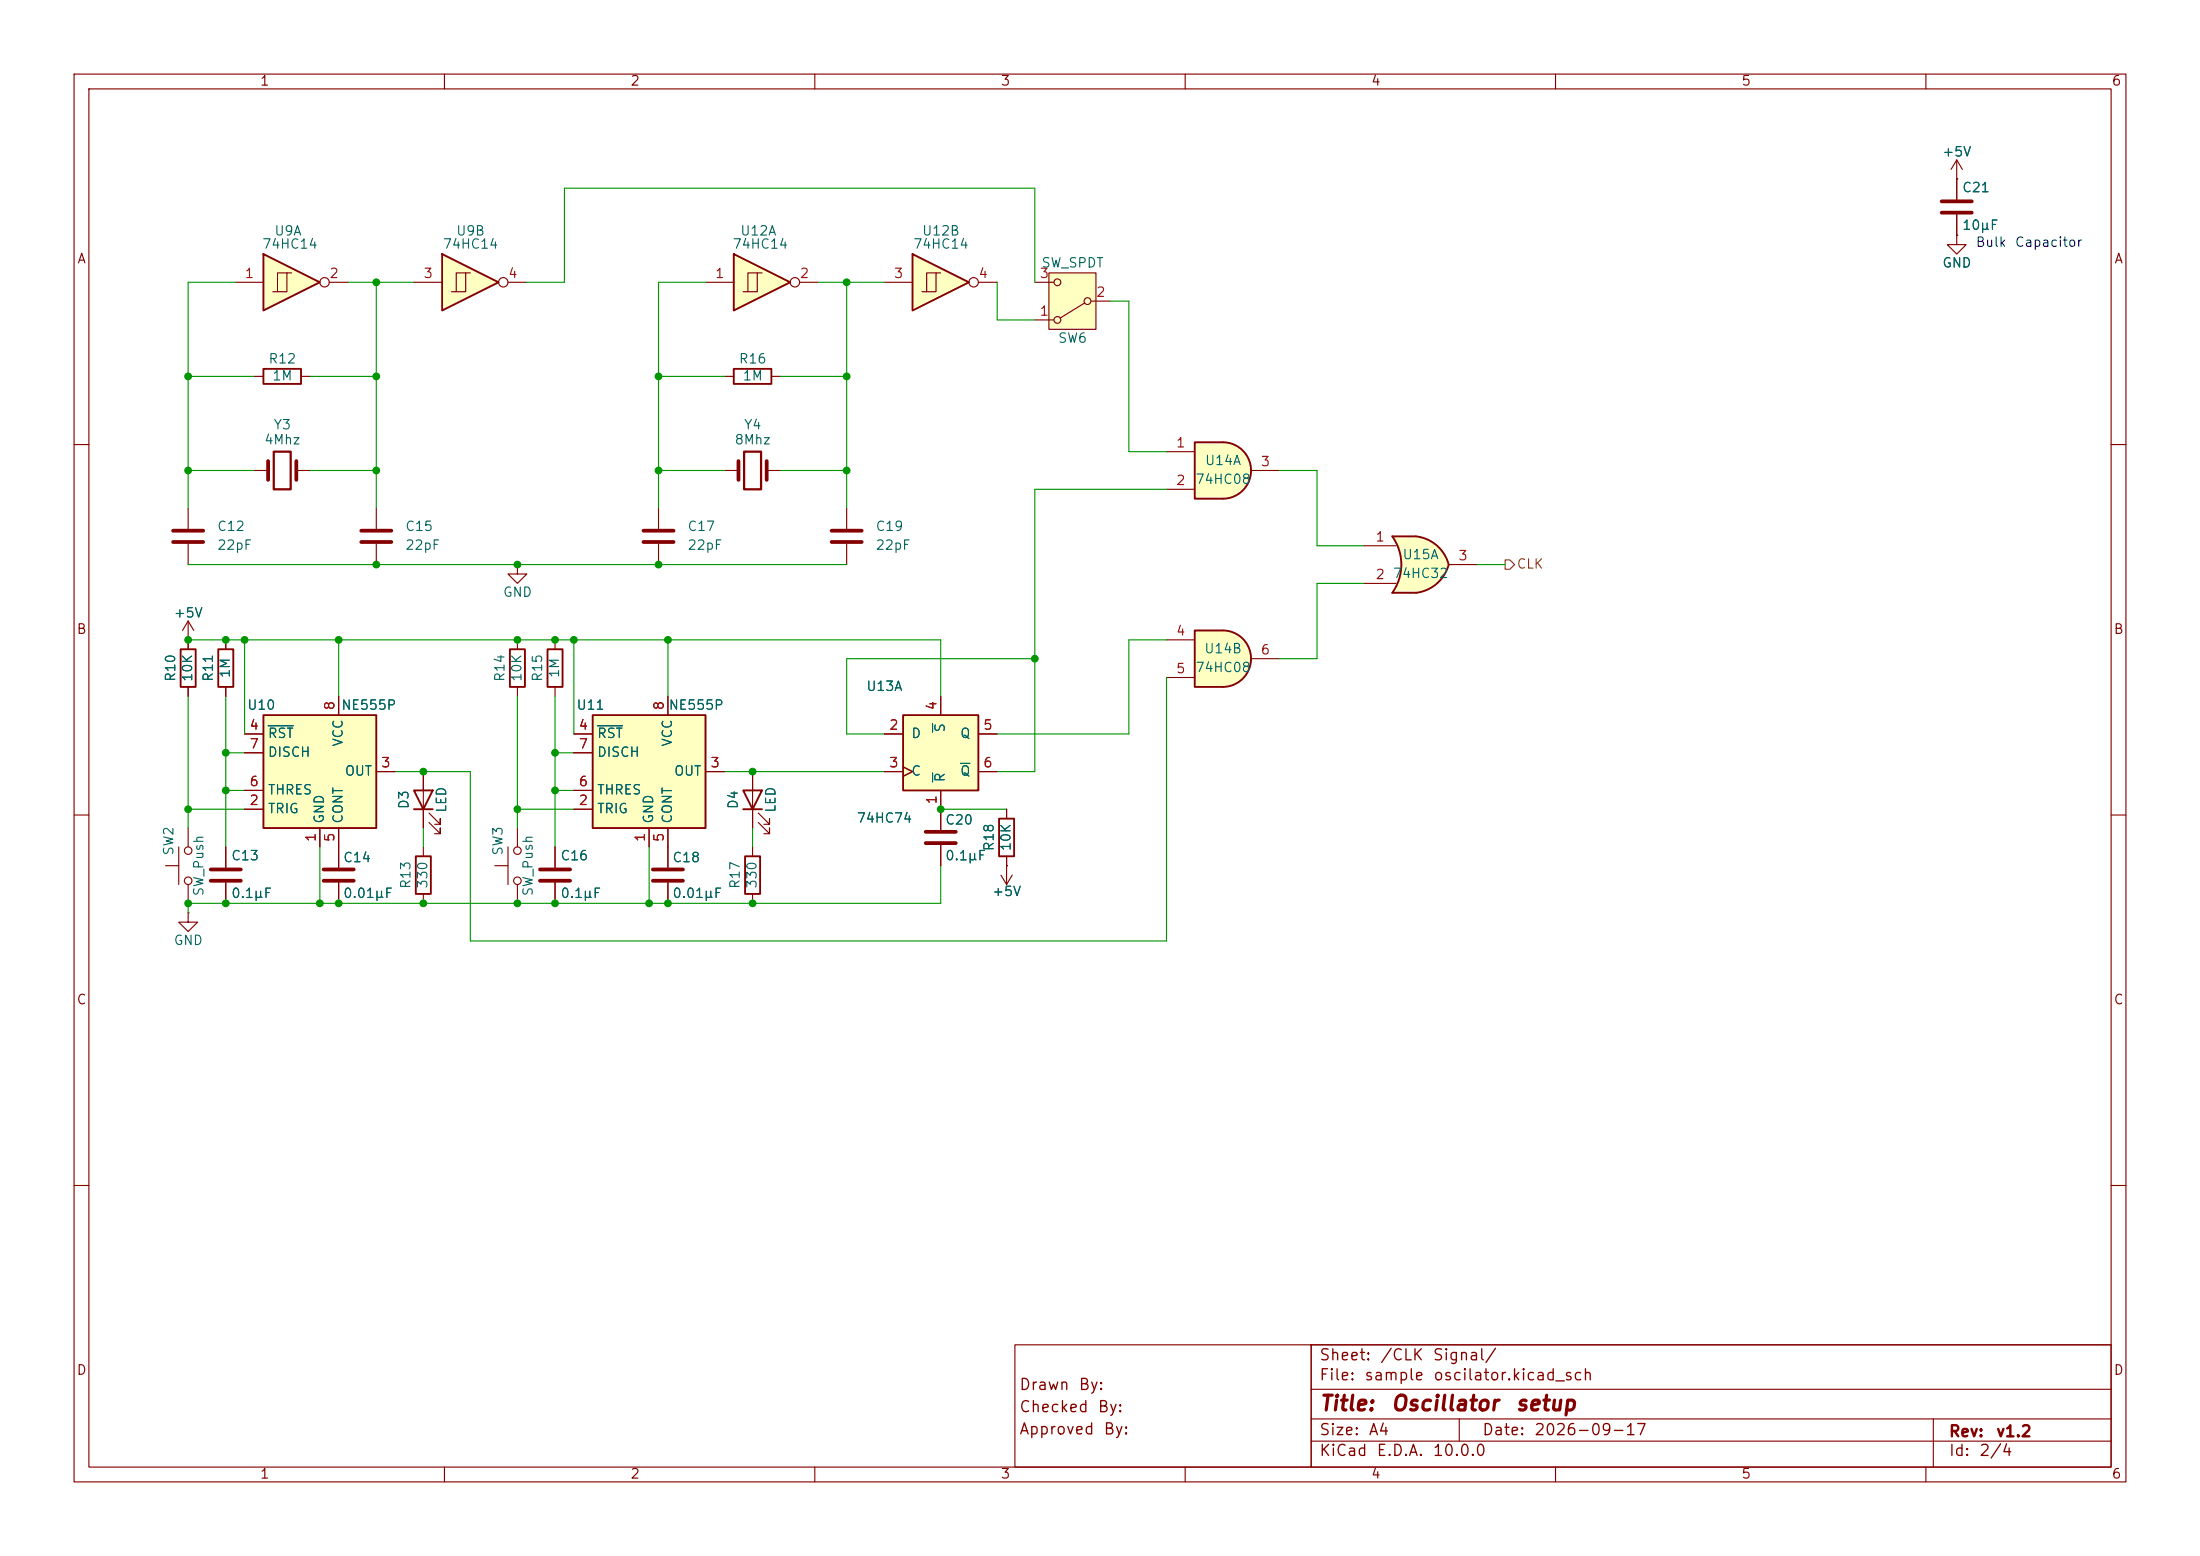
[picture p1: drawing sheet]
<svg xmlns="http://www.w3.org/2000/svg" width="297mm" height="210mm" viewBox="0 0 297 210" stroke-linecap="round" stroke-linejoin="round" font-family="sans-serif">
<g fill="none" stroke="#840000" stroke-width=".15">
<path d="M10 10h277v190h-277zM12 12h273v186h-273zM60 10v2M110 10v2M160 10v2M210 10v2M260 10v2M10 60h2M285 60h2M10 110h2M30.5 114.3v2.8M30.5 119.1v2.8"/>
<path d="M285 110h2M10 160h2M285 160h2M60 198v2M110 198v2M137 181.5h40v16.5h-40zM160 198v2M177 194.5h108M177 191.5h108M177 187.5h108M177 181.5h108M177 181.5h108v16.5h-108z"/>
<path d="M197 191.5v3M210 198v2M260 198v2M261 191.5v6.5"/>
</g>
<path d="M28.4 117.3h4.1M28.4 118.9h4.1" fill="none" stroke="#840000" stroke-width=".51"/>
<path d="M121.9 96.5h10.2v10.2h-10.2z" fill="#ffffc2"/>
<path d="M99.1 49.8h5v2h-5zM121.9 96.5h10.2v10.2h-10.2z" fill="none" stroke="#840000" stroke-width=".25"/>
<g fill="none" stroke="#840000" stroke-width=".15">
<path d="M264.2 24.1h.1M264.2 21.6l-.8 1.3M264.2 21.6l.7 1.3M264.2 21.6v2.5M97.8 50.8h1.3M104.1 50.8h1.3M119.4 99.1h2.5M127 94v2.5M132.1 99.1h2.5M119.4 104.1h2.5M121.9 103.5l1.3 .6-1.3 .7M127 106.7v2.5"/>
<path d="M132.1 104.1h2.5"/>
</g>
<path d="M125.9 97.7v1.1M125.9 104.3v1.2M129.7 103h1.2" fill="none" stroke="#006464" stroke-width=".15"/>
<path d="M188 72.4h3.1M188 80h3.1" fill="none" stroke="#ffffc2" stroke-width=".14"/>
<g fill="#ffffc2" stroke="#ffffc2" stroke-width=".14">
<path d="M190.6 74.8l5 1.4a5.2 5.2 0 0 1-4.4 3.8z"/>
<path d="M191.2 72.4a5.1 5.1 0 0 1 4.4 3.8l-5 1.3z"/>
</g>
<path d="M188 72.4h3.1v7.6h-3.1a6.7 6.7 0 0 0 0-7.6z" fill="#ffffc2"/>
<path d="M191.1 72.4h-3.1a6.6 6.6 0 0 1 0 7.6h3.1M191.2 72.4a5.2 5.2 0 0 1 4.4 3.8 5.2 5.2 0 0 1-4.4 3.8M134.9 110.5h2v5.1h-2z" fill="none" stroke="#840000" stroke-width=".25"/>
<g fill="none" stroke="#840000" stroke-width=".15">
<path d="M264.2 31.8v1.2h1.2l-1.2 1.3-1.3-1.3h1.3M264.2 31.8h.1M264.2 24.1v2.8M264.2 29v2.8M184.1 73.7h4.4M184.1 78.7h4.4M195.6 76.2h3.8M22.4 116.8h1.7M24.1 114.3v5.1M25.4 111.8v2.5M25.4 119.4v2.5M90.2 114.3v2.8"/>
<path d="M90.2 119.1v2.8M135.9 109.2v1.3M135.9 115.6v1.2"/>
<circle cx="25.4" cy="114.8" r=".51"/>
<circle cx="25.4" cy="118.9" r=".51"/>
</g>
<path d="M262.1 27.2h4.1M262.1 28.7h4.1M88.1 117.3h4.1M88.1 118.9h4.1" fill="none" stroke="#840000" stroke-width=".51"/>
<path d="M35.6 96.5h15.2v15.3h-15.2z" fill="#ffffc2"/>
<path d="M35.6 96.5h15.2v15.3h-15.2z" fill="none" stroke="#840000" stroke-width=".25"/>
<path d="M33 99.1h2.6M45.7 94v2.5M33 109.2h2.6M33 106.7h2.6M33 101.6h2.6M43.2 111.8v2.5M45.7 111.8v2.5M50.8 104.1h2.5M127 109.2v2.8M127 114v2.8M25.4 123.2v1.3h1.3l-1.3 1.2-1.3-1.2h1.3M25.4 123.2h.1" fill="none" stroke="#840000" stroke-width=".15"/>
<path d="M36.2 98h3.4" fill="none" stroke="#006464" stroke-width=".15"/>
<path d="M125 112.3h4M125 113.8h4" fill="none" stroke="#840000" stroke-width=".51"/>
<path d="M80 96.5h15.2v15.3h-15.2z" fill="#ffffc2"/>
<path d="M29.5 87.6h2v5.1h-2zM80 96.5h15.2v15.3h-15.2zM100.3 106.7h2.6l-1.3 2.5zM100.3 109.2h2.6M100.6 115.6h2v5.1h-2z" fill="none" stroke="#840000" stroke-width=".25"/>
<g fill="none" stroke="#840000" stroke-width=".15">
<path d="M30.5 86.4v1.2M30.5 92.7v1.3M77.5 99.1h2.5M90.2 94v2.5M77.5 109.2h2.5M77.5 106.7h2.5M77.5 101.6h2.5M87.6 111.8v2.5M90.2 111.8v2.5M95.2 104.1h2.6M101.6 104.1v7.7M101.6 114.3v1.3"/>
<path d="M102.4 111l1.5 1.5v-.7v.7h-.8M102.4 109.7l1.5 1.6v-.8v.8h-.8M101.6 120.7v1.2"/>
</g>
<path d="M80.6 98h3.4" fill="none" stroke="#006464" stroke-width=".15"/>
<path d="M165.1 59.7a3.8 3.8 0 0 1 3.8 3.8 3.8 3.8 0 0 1-3.8 3.8z" fill="#ffffc2" stroke="#ffffc2" stroke-width=".14"/>
<path d="M161.3 59.7h3.8v7.6h-3.8z" fill="#ffffc2"/>
<path d="M161.3 59.7h3.8a3.8 3.8 0 0 1 3.8 3.8 3.8 3.8 0 0 1-3.8 3.8h-3.8z" fill="none" stroke="#840000" stroke-width=".25"/>
<path d="M157.5 61h3.8M157.5 66h3.8M168.9 63.5h3.8" fill="none" stroke="#840000" stroke-width=".15"/>
<path d="M165.1 85.1a3.8 3.8 0 0 1 3.8 3.8 3.8 3.8 0 0 1-3.8 3.8z" fill="#ffffc2" stroke="#ffffc2" stroke-width=".14"/>
<path d="M161.3 85.1h3.8v7.6h-3.8z" fill="#ffffc2"/>
<path d="M24.4 87.6h2v5.1h-2zM161.3 85.1h3.8a3.8 3.8 0 0 1 3.8 3.8 3.8 3.8 0 0 1-3.8 3.8h-3.8z" fill="none" stroke="#840000" stroke-width=".25"/>
<g fill="none" stroke="#840000" stroke-width=".15">
<path d="M114.3 68.6v2.8M114.3 73.4v2.8M25.4 86.4h.1M25.4 83.8l-.8 1.3M25.4 83.8l.8 1.3M25.4 83.8v3.8M25.4 92.7v1.3M157.5 86.4h3.8M157.5 91.4h3.8M168.9 88.9h3.8M135.1 118.1l.8 1.3M135.9 116.8h.1"/>
<path d="M135.9 116.8v2.6M136.7 118.1l-.8 1.3"/>
</g>
<path d="M112.3 71.6h4M112.3 73.2h4" fill="none" stroke="#840000" stroke-width=".51"/>
<path d="M141.6 36.8h6.4v7.7h-6.4z" fill="#ffffc2"/>
<g fill="none" stroke="#840000" stroke-width=".15">
<path d="M139.7 38.1h2.5M141.6 36.8h6.4v7.7h-6.4zM34.3 50.8h1.3M40.6 50.8h1.3M139.7 43.2h2.5M146.4 40.9l-3.3 2M147.3 40.6h2.6M69.8 76.2v1.3h1.3l-1.3 1.2-1.2-1.2h1.2M69.8 76.2h.1M69.8 86.4v1.2M69.8 92.7v1.3M74.9 86.4v1.2"/>
<path d="M74.9 92.7v1.3M45.7 114.3v2.8M45.7 119.1v2.8M57.1 104.1v7.7M57.1 114.3v1.3M57.9 111l1.5 1.5v-.7v.7h-.7M57.9 109.7l1.5 1.6v-.8v.8h-.7M66.8 116.8h1.8M68.6 114.3v5.1M69.8 111.8v2.5M69.8 119.4v2.5M74.9 114.3v2.8"/>
<path d="M74.9 119.1v2.8M57.1 120.7v1.2"/>
<circle cx="142.7" cy="38.1" r=".46"/>
<circle cx="142.7" cy="43.2" r=".46"/>
<circle cx="146.8" cy="40.6" r=".46"/>
<circle cx="69.9" cy="114.8" r=".51"/>
<circle cx="69.9" cy="118.9" r=".51"/>
</g>
<path d="M43.7 117.3h4.1M43.7 118.9h4.1M72.9 117.3h4.1M72.9 118.9h4.1" fill="none" stroke="#840000" stroke-width=".51"/>
<path d="M35.6 49.8h5v2h-5zM68.8 87.6h2.1v5.1h-2.1zM73.9 87.6h2v5.1h-2zM55.9 106.7h2.5l-1.3 2.5zM55.9 109.2h2.5M56.1 115.6h2.1v5.1h-2.1z" fill="none" stroke="#840000" stroke-width=".25"/>
<path d="M35.6 34.3l7.6 3.8-7.6 3.8z" fill="#ffffc2"/>
<path d="M35.6 34.3l7.6 3.8-7.6 3.8z" fill="none" stroke="#840000" stroke-width=".25"/>
<g fill="none" stroke="#840000" stroke-width=".15">
<path d="M31.7 38.1h3.9M38.7 36.8h-1.2v2.6M39.4 36.8h-.7v2.6h-1.9M44.4 38.1h2.6M25.4 68.6v2.8M25.4 73.4v2.8M34.3 63.5h1.9M40 63.5h1.9M50.8 68.6v2.8M50.8 73.4v2.8"/>
<circle cx="43.8" cy="38.1" r=".63"/>
</g>
<path d="M23.4 71.6h4M23.4 73.2h4M36.2 62.2v2.6M40 62.2v2.6M48.8 71.6h4M48.8 73.2h4" fill="none" stroke="#840000" stroke-width=".51"/>
<path d="M37 61h2.2v5h-2.2z" fill="none" stroke="#840000" stroke-width=".3"/>
<path d="M59.7 34.3l7.6 3.8-7.6 3.8z" fill="#ffffc2"/>
<path d="M59.7 34.3l7.6 3.8-7.6 3.8z" fill="none" stroke="#840000" stroke-width=".25"/>
<g fill="none" stroke="#840000" stroke-width=".15">
<path d="M55.9 38.1h3.8M62.9 36.8h-1.3v2.6M63.5 36.8h-.6v2.6h-1.9M68.6 38.1h2.5M88.9 68.6v2.8M88.9 73.4v2.8"/>
<circle cx="67.9" cy="38.1" r=".63"/>
</g>
<path d="M86.9 71.6h4M86.9 73.2h4" fill="none" stroke="#840000" stroke-width=".51"/>
<path d="M123.2 34.3l7.6 3.8-7.6 3.8z" fill="#ffffc2"/>
<path d="M123.2 34.3l7.6 3.8-7.6 3.8z" fill="none" stroke="#840000" stroke-width=".25"/>
<g fill="none" stroke="#840000" stroke-width=".15">
<path d="M119.4 38.1h3.8M126.4 36.8h-1.3v2.6M127 36.8h-.6v2.6h-1.9M132.1 38.1h2.5"/>
<circle cx="131.4" cy="38.1" r=".63"/>
</g>
<path d="M99.1 34.3l7.6 3.8-7.6 3.8z" fill="#ffffc2"/>
<path d="M99.1 34.3l7.6 3.8-7.6 3.8z" fill="none" stroke="#840000" stroke-width=".25"/>
<g fill="none" stroke="#840000" stroke-width=".15">
<path d="M95.2 38.1h3.9M102.2 36.8h-1.2v2.6M102.9 36.8h-.7v2.6h-1.9M107.9 38.1h2.6M264.2 24.1h.1M264.2 31.8h.1M264.2 24.1v2.8M264.2 29v2.8M97.8 63.5h1.9M103.5 63.5h1.9M25.4 86.4h.1M25.4 86.4v1.2"/>
<path d="M25.4 92.7v1.3M30.5 86.4v1.2M30.5 92.7v1.3M33 99.1h2.6M45.7 94v2.5M77.5 99.1h2.5M90.2 94v2.5M119.4 99.1h2.5M127 94v2.5M132.1 99.1h2.5M30.5 114.3v2.8M30.5 119.1v2.8"/>
<path d="M33 109.2h2.6M33 106.7h2.6M33 101.6h2.6M43.2 111.8v2.5M45.7 111.8v5.3M45.7 119.1v2.8M50.8 104.1h2.5M57.1 104.1v2.6M57.1 109.2v2.6M74.9 114.3v2.8M74.9 119.1v2.8M77.5 109.2h2.5"/>
<path d="M77.5 106.7h2.5M77.5 101.6h2.5M87.6 111.8v2.5M90.2 111.8v5.3M90.2 119.1v2.8M95.2 104.1h2.6M101.6 104.1v2.6M101.6 109.2v2.6M119.4 104.1h2.5M121.9 103.5l1.3 .6-1.3 .7M127 106.7v5.3M127 114v2.8"/>
<path d="M132.1 104.1h2.5M135.9 116.8h.1M135.9 109.2v1.3M135.9 115.6v1.2"/>
<circle cx="107.3" cy="38.1" r=".63"/>
</g>
<path d="M99.7 62.2v2.6M103.5 62.2v2.6" fill="none" stroke="#840000" stroke-width=".51"/>
<path d="M100.5 61h2.2v5h-2.2z" fill="none" stroke="#840000" stroke-width=".3"/>
<path d="M203.2 75.6h.6l.7 .6-.7 .6h-.6z" fill="none" stroke="#725600" stroke-width=".15"/>
<g fill="none" stroke="#009600" stroke-width=".15">
<path d="M31.7 38.1h-6.3v30.5M47 38.1h8.9M50.8 38.1v30.5M71.1 38.1h5.1v-12.7h63.5v12.7M95.2 38.1h-6.3v30.5M110.5 38.1h8.9M114.3 38.1v30.5M134.6 38.1v5.1h5.1M25.4 50.8h8.9M41.9 50.8h8.9M88.9 50.8h8.9M105.4 50.8h8.9"/>
<path d="M149.9 40.6h2.5v20.4h5.1M25.4 76.2h88.9M25.4 63.5h8.9M41.9 63.5h8.9M88.9 63.5h8.9M105.4 63.5h8.9M157.5 66h-17.8v38.1h-5.1M172.7 63.5h5.1v10.2h6.3M184.1 78.7h-6.3v10.2h-5.1M199.4 76.2h3.8M25.4 94v17.8M25.4 86.4h101.6v7.6"/>
<path d="M30.5 94v20.3M33 86.4v12.7M45.7 86.4v7.6M69.8 94v17.8M74.9 94v20.3M77.5 86.4v12.7M90.2 86.4v7.6M139.7 88.9h-25.4v10.2h5.1M157.5 91.4v35.6h-94v-22.9h-10.2M157.5 86.4h-5.1v12.7h-17.8M25.4 109.2h7.6M30.5 106.7h2.5"/>
<path d="M30.5 101.6h2.5M43.2 114.3v7.6M57.1 111.8v2.5M69.8 109.2h7.7M74.9 106.7h2.6M74.9 101.6h2.6M87.6 114.3v7.6M97.8 104.1h21.6M101.6 111.8v2.5M127 116.8v5.1h-101.6v1.3M127 109.2h8.9"/>
</g>
<path d="M36.2 98h3.4M80.6 98h3.4M125.9 97.7v1.1M125.9 104.3v1.2M129.7 103h1.2" fill="none" stroke="#006464" stroke-width=".15"/>
<g fill="#009600" stroke="#009600" stroke-width=".14">
<circle cx="139.7" cy="88.9" r=".46"/>
<circle cx="30.5" cy="101.6" r=".46"/>
<circle cx="30.5" cy="106.7" r=".46"/>
<circle cx="25.4" cy="109.2" r=".46"/>
<circle cx="30.5" cy="86.4" r=".46"/>
<circle cx="33" cy="86.4" r=".46"/>
<circle cx="45.7" cy="86.4" r=".46"/>
<circle cx="25.4" cy="121.9" r=".46"/>
<circle cx="30.5" cy="121.9" r=".46"/>
<circle cx="25.4" cy="86.4" r=".46"/>
<circle cx="69.8" cy="109.2" r=".46"/>
<circle cx="74.9" cy="106.7" r=".46"/>
<circle cx="74.9" cy="101.6" r=".46"/>
<circle cx="74.9" cy="121.9" r=".46"/>
<circle cx="69.8" cy="121.9" r=".46"/>
<circle cx="101.6" cy="104.1" r=".46"/>
<circle cx="101.6" cy="121.9" r=".46"/>
<circle cx="90.2" cy="121.9" r=".46"/>
<circle cx="87.6" cy="121.9" r=".46"/>
<circle cx="127" cy="109.2" r=".46"/>
<circle cx="57.1" cy="121.9" r=".46"/>
<circle cx="43.2" cy="121.9" r=".46"/>
<circle cx="45.7" cy="121.9" r=".46"/>
<circle cx="74.9" cy="86.4" r=".46"/>
<circle cx="57.1" cy="104.1" r=".46"/>
<circle cx="69.8" cy="86.4" r=".46"/>
<circle cx="69.8" cy="76.2" r=".46"/>
<circle cx="25.4" cy="50.8" r=".46"/>
<circle cx="50.8" cy="76.2" r=".46"/>
<circle cx="50.8" cy="63.5" r=".46"/>
<circle cx="25.4" cy="63.5" r=".46"/>
<circle cx="50.8" cy="38.1" r=".46"/>
<circle cx="50.8" cy="50.8" r=".46"/>
<circle cx="90.2" cy="86.4" r=".46"/>
<circle cx="88.9" cy="76.2" r=".46"/>
<circle cx="77.5" cy="86.4" r=".46"/>
<circle cx="114.3" cy="63.5" r=".46"/>
<circle cx="114.3" cy="50.8" r=".46"/>
<circle cx="114.3" cy="38.1" r=".46"/>
<circle cx="88.9" cy="63.5" r=".46"/>
<circle cx="88.9" cy="50.8" r=".46"/>
</g>
<g font-size="2" fill="#840000">
<text x="178" y="190.9">Title:</text>
<text x="187.7" y="190.9">Oscillator</text>
<text x="204.5" y="190.9">setup</text>
</g>
<g font-size="1.5" fill="#840000">
<text x="178" y="184">Sheet:</text>
<text x="186.2" y="184">/CLK</text>
<text x="193.3" y="184">Signal/</text>
<text x="137.5" y="188">Drawn</text>
<text x="137.5" y="191">Checked</text>
<text x="145.5" y="188">By:</text>
<text x="148.1" y="191">By:</text>
<text x="178" y="186.7">File:</text>
<text x="184.1" y="186.7">sample</text>
<text x="193.4" y="186.7">oscilator.kicad_sch</text>
<text x="137.5" y="194">Approved</text>
<text x="148.9" y="194">By:</text>
<text x="178" y="196.9">KiCad</text>
<text x="178" y="194.1">Size:</text>
<text x="184.7" y="194.1">A4</text>
<text x="185.7" y="196.9">E.D.A.</text>
<text x="193.3" y="196.9">10.0.0</text>
<text x="200" y="194.1">Date:</text>
<text x="207" y="194.1">2026-09-17</text>
<text x="263" y="194.3">Rev:</text>
<text x="263" y="196.9">Id:</text>
<text x="267.1" y="196.9">2/4</text>
<text x="269.4" y="194.3">v1.2</text>
</g>
<g font-size="1.3" fill="#840000">
<text x="35" y="11.9">1</text>
<text x="85" y="11.9">2</text>
<text x="135" y="11.9">3</text>
<text x="185" y="11.9">4</text>
<text x="235" y="11.9">5</text>
<text x="285" y="11.9">6</text>
<text x="10.3" y="35.9">A</text>
<text x="285.3" y="35.9">A</text>
<text x="10.3" y="85.9">B</text>
<text x="285.3" y="85.9">B</text>
<text x="10.3" y="135.9">C</text>
<text x="285.3" y="135.9">C</text>
<text x="10.3" y="185.9">D</text>
<text x="285.3" y="185.9">D</text>
<text x="35" y="199.9">1</text>
<text x="85" y="199.9">2</text>
<text x="135" y="199.9">3</text>
<text x="185" y="199.9">4</text>
<text x="235" y="199.9">5</text>
<text x="285" y="199.9">6</text>
</g>
<g font-size="1.3" fill="#006464">
<text x="262.1" y="21.4">+5V</text>
<text x="264.8" y="26.3">C21</text>
<text x="35.3" y="33.9">74HC14</text>
<text x="36.9" y="32.1">U9A</text>
<text x="59.7" y="33.9">74HC14</text>
<text x="61.5" y="32.1">U9B</text>
<text x="98.8" y="33.9">74HC14</text>
<text x="99.8" y="32.1">U12A</text>
<text x="123.2" y="33.9">74HC14</text>
<text x="124.4" y="32.1">U12B</text>
<text x="264.8" y="31.3">10μF</text>
<text x="140.5" y="36.4">SW_SPDT</text>
<text x="262.1" y="36.4">GND</text>
<text x="142.7" y="46.6">SW6</text>
<text x="36.2" y="49.4">R12</text>
<text x="36.7" y="51.7">1M</text>
<text x="99.7" y="49.4">R16</text>
<text x="100.2" y="51.7">1M</text>
<text x="36.8" y="58.3">Y3</text>
<text x="100.3" y="58.3">Y4</text>
<text x="35.6" y="60.3">4Mhz</text>
<text x="99.1" y="60.3">8Mhz</text>
<text x="161.3" y="65.6">74HC08</text>
<text x="162.6" y="63.1">U14A</text>
<text x="29.2" y="72">C12</text>
<text x="54.6" y="72">C15</text>
<text x="92.7" y="72">C17</text>
<text x="118.1" y="72">C19</text>
<text x="29.2" y="74.5">22pF</text>
<text x="54.6" y="74.5">22pF</text>
<text x="92.7" y="74.5">22pF</text>
<text x="118.1" y="74.5">22pF</text>
<text x="189.2" y="75.8">U15A</text>
<text x="23.4" y="83.7">+5V</text>
<text x="67.8" y="80.9">GND</text>
<text x="187.9" y="78.3">74HC32</text>
<text x="162.5" y="88.5">U14B</text>
<text x="24" y="92.1" transform="rotate(-90 24 92.1)">R10</text>
<text x="26.3" y="92.1" transform="rotate(-90 26.3 92.1)">10K</text>
<text x="29.1" y="92.1" transform="rotate(-90 29.1 92.1)">R11</text>
<text x="31.3" y="91.6" transform="rotate(-90 31.3 91.6)">1M</text>
<text x="68.4" y="92.1" transform="rotate(-90 68.4 92.1)">R14</text>
<text x="70.7" y="92.1" transform="rotate(-90 70.7 92.1)">10K</text>
<text x="73.5" y="92.1" transform="rotate(-90 73.5 92.1)">R15</text>
<text x="75.8" y="91.6" transform="rotate(-90 75.8 91.6)">1M</text>
<text x="116.9" y="93.6">U13A</text>
<text x="161.3" y="91">74HC08</text>
<text x="33.3" y="96.1">U10</text>
<text x="36.1" y="99.9">RST</text>
<text x="46" y="96.1">NE555P</text>
<text x="46.6" y="100.9" transform="rotate(-90 46.6 100.9)">VCC</text>
<text x="77.7" y="96.1">U11</text>
<text x="80.5" y="99.9">RST</text>
<text x="90.2" y="96.1">NE555P</text>
<text x="91" y="100.9" transform="rotate(-90 91 100.9)">VCC</text>
<text x="122.9" y="99.9">D</text>
<text x="127.9" y="98.9" transform="rotate(-90 127.9 98.9)">S</text>
<text x="129.5" y="99.9">Q</text>
<text x="36.1" y="107.5">THRES</text>
<text x="36.1" y="102.5">DISCH</text>
<text x="46.5" y="105">OUT</text>
<text x="80.5" y="107.5">THRES</text>
<text x="80.5" y="102.5">DISCH</text>
<text x="90.9" y="105">OUT</text>
<text x="122.9" y="105">C</text>
<text x="127.9" y="105.7" transform="rotate(-90 127.9 105.7)">R</text>
<text x="129.5" y="105">Q</text>
<text x="36.1" y="110.1">TRIG</text>
<text x="44" y="111.3" transform="rotate(-90 44 111.3)">GND</text>
<text x="46.6" y="111.3" transform="rotate(-90 46.6 111.3)">CONT</text>
<text x="55.5" y="109.3" transform="rotate(-90 55.5 109.3)">D3</text>
<text x="60.6" y="109.8" transform="rotate(-90 60.6 109.8)">LED</text>
<text x="80.5" y="110.1">TRIG</text>
<text x="88.5" y="111.3" transform="rotate(-90 88.5 111.3)">GND</text>
<text x="91" y="111.3" transform="rotate(-90 91 111.3)">CONT</text>
<text x="99.9" y="109.3" transform="rotate(-90 99.9 109.3)">D4</text>
<text x="105" y="109.8" transform="rotate(-90 105 109.8)">LED</text>
<text x="115.6" y="111.4">74HC74</text>
<text x="127.5" y="111.6">C20</text>
<text x="23.7" y="115.6" transform="rotate(-90 23.7 115.6)">SW2</text>
<text x="31.1" y="116.4">C13</text>
<text x="46.2" y="116.7">C14</text>
<text x="68.2" y="115.6" transform="rotate(-90 68.2 115.6)">SW3</text>
<text x="75.6" y="116.4">C16</text>
<text x="90.7" y="116.7">C18</text>
<text x="127.5" y="116.4">0.1μF</text>
<text x="134.5" y="115" transform="rotate(-90 134.5 115)">R18</text>
<text x="136.8" y="115" transform="rotate(-90 136.8 115)">10K</text>
<text x="27.8" y="121.1" transform="rotate(-90 27.8 121.1)">SW_Push</text>
<text x="31.1" y="121.5">0.1μF</text>
<text x="46.2" y="121.5">0.01μF</text>
<text x="55.7" y="120.1" transform="rotate(-90 55.7 120.1)">R13</text>
<text x="58" y="120" transform="rotate(-90 58 120)">330</text>
<text x="72.2" y="121.1" transform="rotate(-90 72.2 121.1)">SW_Push</text>
<text x="75.6" y="121.5">0.1μF</text>
<text x="90.7" y="121.5">0.01μF</text>
<text x="100.2" y="120.1" transform="rotate(-90 100.2 120.1)">R17</text>
<text x="102.5" y="120" transform="rotate(-90 102.5 120)">330</text>
<text x="133.9" y="121.3">+5V</text>
<text x="23.4" y="127.9">GND</text>
</g>
<g font-size="1.3" fill="#0000ac">
<text x="266.6" y="33.6">Bulk</text>
<text x="271.9" y="33.6">Capacitor</text>
</g>
<g font-size="1.3" fill="#a90000">
<text x="32.9" y="37.8">1</text>
<text x="44.4" y="37.8">2</text>
<text x="57.1" y="37.8">3</text>
<text x="68.5" y="37.8">4</text>
<text x="96.4" y="37.8">1</text>
<text x="107.9" y="37.8">2</text>
<text x="120.6" y="37.8">3</text>
<text x="132" y="37.8">4</text>
<text x="140.3" y="37.8">3</text>
<text x="147.9" y="40.4">2</text>
<text x="140.3" y="42.9">1</text>
<text x="158.7" y="60.7">1</text>
<text x="158.7" y="65.8">2</text>
<text x="170.1" y="63.2">3</text>
<text x="185.6" y="73.4">1</text>
<text x="196.8" y="75.9">3</text>
<text x="185.6" y="78.5">2</text>
<text x="158.7" y="86.1">4</text>
<text x="170.1" y="88.6">6</text>
<text x="45.5" y="96" transform="rotate(-90 45.5 96)">8</text>
<text x="89.9" y="96" transform="rotate(-90 89.9 96)">8</text>
<text x="126.7" y="96" transform="rotate(-90 126.7 96)">4</text>
<text x="158.7" y="91.2">5</text>
<text x="33.6" y="98.8">4</text>
<text x="33.6" y="101.3">7</text>
<text x="78" y="98.8">4</text>
<text x="78" y="101.3">7</text>
<text x="119.9" y="98.8">2</text>
<text x="132.6" y="98.8">5</text>
<text x="33.6" y="106.4">6</text>
<text x="51.4" y="103.9">3</text>
<text x="78" y="106.4">6</text>
<text x="95.8" y="103.9">3</text>
<text x="119.9" y="103.9">3</text>
<text x="132.6" y="103.9">6</text>
<text x="33.6" y="109">2</text>
<text x="42.9" y="113.7" transform="rotate(-90 42.9 113.7)">1</text>
<text x="45.5" y="113.7" transform="rotate(-90 45.5 113.7)">5</text>
<text x="78" y="109">2</text>
<text x="87.4" y="113.7" transform="rotate(-90 87.4 113.7)">1</text>
<text x="89.9" y="113.7" transform="rotate(-90 89.9 113.7)">5</text>
<text x="126.7" y="108.7" transform="rotate(-90 126.7 108.7)">1</text>
</g>
<text font-size="1.3" fill="#725600" x="204.7" y="77.1">CLK</text>
</svg>
